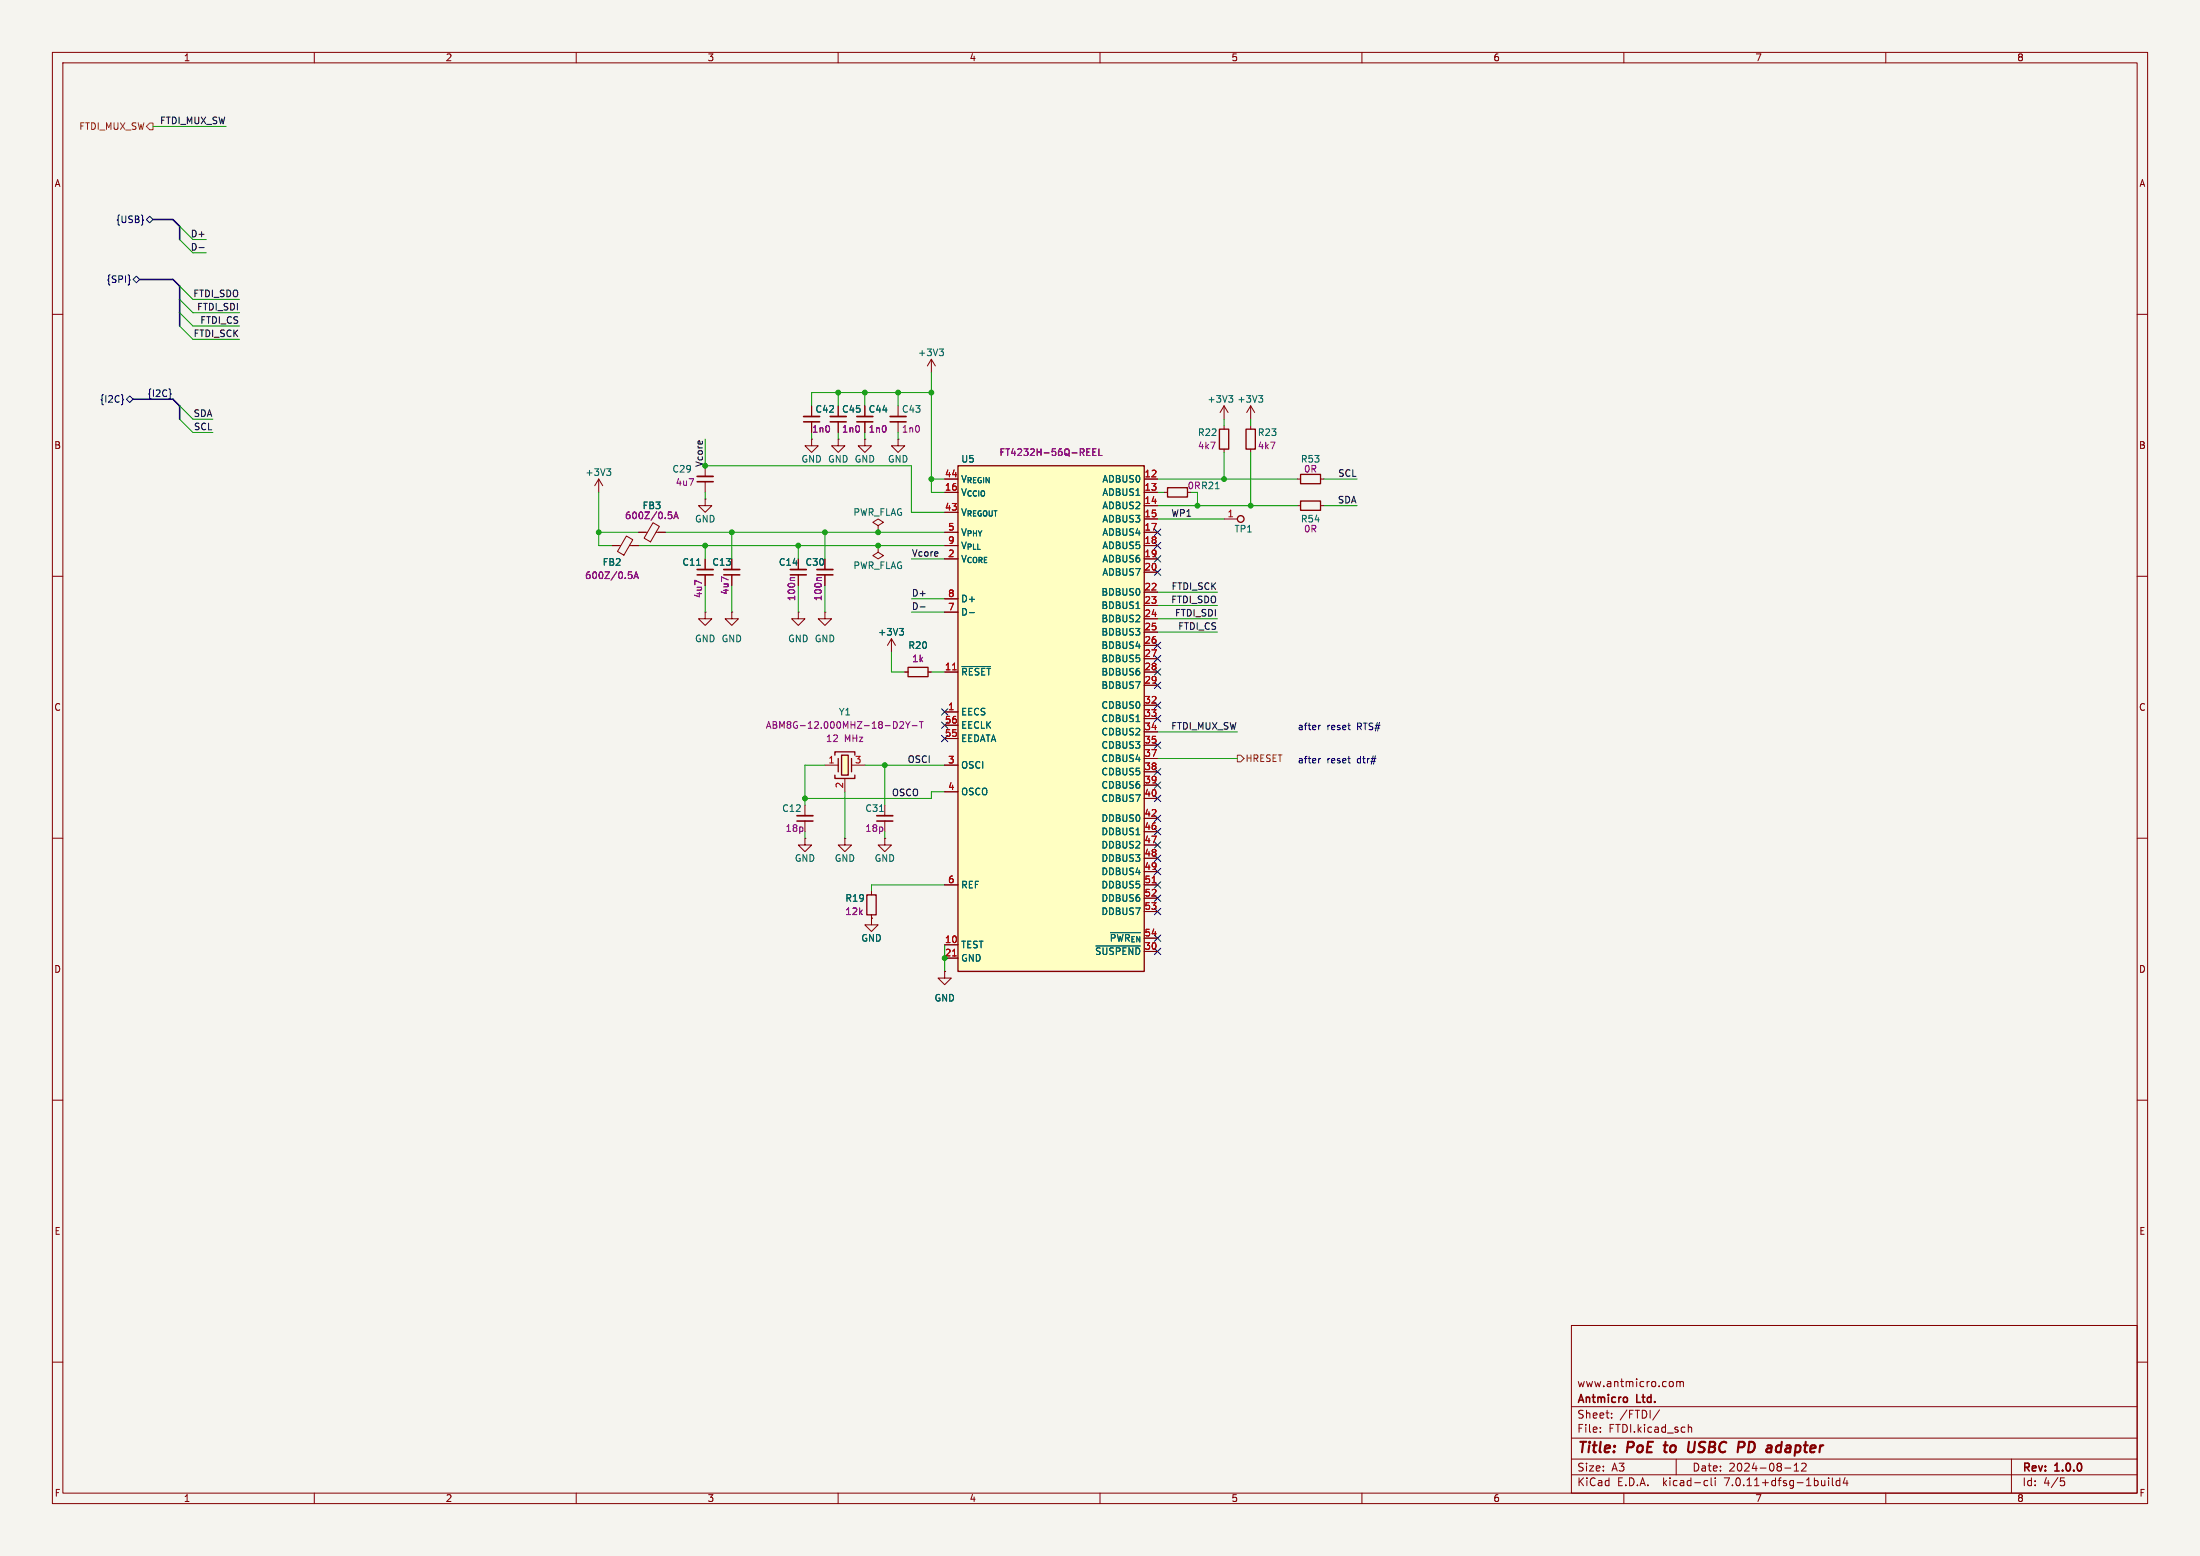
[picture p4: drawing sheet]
<svg xmlns="http://www.w3.org/2000/svg" width="420mm" height="297mm" viewBox="0 0 420 297" stroke-linecap="round" stroke-linejoin="round" font-family="sans-serif">
<path d="M0 0h420v297h-420z" fill="#f5f4ef" stroke="#f5f4ef" stroke-width=".19"/>
<g fill="none" stroke="#840000" stroke-width=".19">
<path d="M10 10h400v277h-400zM12 12h396v273h-396zM60 10v2M110 10v2M160 10v2M210 10v2M260 10v2M310 10v2M360 10v2M10 60h2M408 60h2M154.9 77.5v2"/>
<path d="M160 77.5v2M165.1 77.5v2M171.4 77.5v2M177.8 68.6v2.5M177.8 68.6l-.8 1.3M177.8 68.6l.8 1.3M233.7 77.5v2.5M233.7 77.5l-.8 1.2M233.7 77.5l.7 1.2M238.8 77.5v2.5M238.8 77.5l-.8 1.2M238.8 77.5l.7 1.2"/>
<path d="M114.3 91.4v2.6M114.3 91.4l-.8 1.3M114.3 91.4l.8 1.3M124.7 99.8l1.2 .7-1.7 2.9-1.2-.7zM134.6 95.3v1.2h1.3l-1.3 1.3-1.3-1.3h1.3M134.6 95.3h.1M134.6 88.9v2M134.6 91.9v2.1M154.9 83.8v1.3h1.3l-1.3 1.3-1.2-1.3h1.2M154.9 83.8h.1M154.9 80.5v2.1M160 83.8v1.3h1.3l-1.3 1.3-1.3-1.3h1.3"/>
<path d="M160 83.8h.1M160 80.5v2.1M165.1 83.8v1.3h1.3l-1.3 1.3-1.3-1.3h1.3M165.1 83.8h.1M165.1 80.5v2.1M171.4 83.8v1.3h1.3l-1.3 1.3-1.2-1.3h1.2M171.4 83.8h.1M171.4 80.5v2.1M180.3 91.4h2.6M180.3 94h2.6M180.3 97.8h2.6M218.4 91.4h2.6"/>
<path d="M218.4 94h2.6M218.4 96.5h2.6M218.4 99.1h2.6M222.2 94h.7M233.7 81.3v.6M233.7 85.7v.7M233.7 99.1h2.5M238.8 81.3v.6M238.8 85.7v.7M247.6 91.4h.7M247.6 96.5h.7M252.1 91.4h.6"/>
<path d="M252.1 96.5h.6M10 110h2M116.8 104.1h1.7M119.6 102.3l1.2 .7-1.7 3-1.2-.7zM120.2 104.1h1.7M121.9 101.6h1.7M125.2 101.6h1.8M134.6 116.8v1.3h1.3l-1.3 1.3-1.3-1.3h1.3M134.6 116.8h.1M134.6 106.7v2M134.6 109.7v2.1M139.7 116.8v1.3h1.3l-1.3 1.3-1.3-1.3h1.3"/>
<path d="M139.7 116.8h.1M139.7 106.7v2M139.7 109.7v2.1M152.4 116.8v1.3h1.3l-1.3 1.3-1.3-1.3h1.3M152.4 116.8h.1M152.4 106.7v2M152.4 109.7v2.1M157.5 116.8v1.3h1.2l-1.2 1.3-1.3-1.3h1.3M157.5 116.8h.1M157.5 106.7v2M157.5 109.7v2.1M167.6 100.3l1.1-.6-1.1-.6-1 .6 1 .6v1.3"/>
<path d="M167.6 101.6h.1M167.6 104.1v1.3l1.1 .6-1.1 .7-1-.7 1-.6M167.6 104.1h.1M180.3 101.6h2.6M180.3 104.1h2.6M180.3 106.7h2.6M180.3 116.8h2.6M180.3 114.3h2.6M218.4 101.6h2.6M218.4 104.1h2.6M218.4 106.7h2.6M218.4 109.2h2.6"/>
<path d="M218.4 113h2.6M218.4 115.6h2.6M218.4 118.1h2.6M408 110h2M170.2 121.9v2.6M170.2 121.9l-.8 1.3M170.2 121.9l.7 1.3M172.7 128.3h.7M177.2 128.3h.6M180.3 128.3h2.6M180.3 135.9h2.6M180.3 138.4h2.6"/>
<path d="M218.4 128.3h2.6M218.4 120.7h2.6M218.4 123.2h2.6M218.4 125.7h2.6M218.4 130.8h2.6M218.4 134.6h2.6M218.4 137.2h2.6M218.4 139.7h2.6M10 160h2M153.7 153.7v2M153.7 156.7v2.1M157.5 146.1h2.5"/>
<path d="M161.3 148.6v2.5M162.6 146.1h2.5M168.9 153.7v2M168.9 156.7v2.1M180.3 146.1h2.6M180.3 151.1h2.6M180.3 141h2.6M218.4 142.2h2.6M218.4 144.8h2.6M218.4 147.3h2.6M218.4 149.9h2.6M218.4 152.4h2.6"/>
<path d="M218.4 156.2h2.6M218.4 158.8h2.6M408 160h2M153.7 160v1.3h1.2l-1.2 1.3-1.3-1.3h1.3M153.7 160h.1M161.3 160v1.3h1.3l-1.3 1.3-1.3-1.3h1.3M161.3 160h.1M166.4 175.3v1.2h1.2l-1.2 1.3-1.3-1.3h1.3M166.4 175.3h.1M166.4 170.2v.6M166.4 174.6v.7M168.9 160v1.3h1.3l-1.3 1.3-1.3-1.3h1.3"/>
<path d="M168.9 160h.1M180.3 168.9h2.6M218.4 161.3h2.6M218.4 163.8h2.6M218.4 166.4h2.6M218.4 168.9h2.6M218.4 171.5h2.6M218.4 174h2.6M180.3 185.4v1.3h1.3l-1.3 1.3-1.2-1.3h1.2M180.3 185.4h.1M180.3 180.3h2.6M180.3 182.9h2.6"/>
<path d="M218.4 181.6h2.6M10 210h2M408 210h2M10 260h2M300 253h108v32h-108zM408 260h2M300 278.5h108M300 274.5h108M300 268.5h108M305.5 273.2v.2M305.5 272.5v.1M307.7 270.5v.2"/>
<path d="M307.7 269.8v.1M316.8 269.1l-1.3 1.9M319.2 263.7l.2 .3v.4l-.2 .3M320 278.5v3M320.1 263.8l.4-.1 .2 .2M320.1 263.7v1M320.7 263.9l.2-.2 .4 .1 .1 .9M320.7 263.9v.8M322.3 271.9v1.5M322.3 272.5l.2-.1 .4 .1v.9M342.5 279.7l.4-.4v1.5M344.7 279.4v.5l-.8 .9h.9"/>
<path d="M384 278.5v6.5M60 285v2M110 285v2M160 285v2M210 285v2M260 285v2M300 281.5h108M310 285v2M325.6 282.6l.4 .1M326 283.5l-.4 .1M326.7 282.1v1.3l.2 .2M327.4 282.1v.1"/>
<path d="M327.4 282.6v1M340.7 280.2h1.2M342.5 280.8h.9M349.1 282.1v.1M349.1 282.6v1M349.8 282.1v1.3l.2 .2M351.2 282.7l-.4-.1-.3 .3 .2 .6h.5M351.2 282.1v1.5M352.2 282l-.3 1.1h.9M352.6 282.6v1M360 285v2M393.4 282.1h.7"/>
<path d="M393.5 282.7h.4l.3 .2-.2 .6-.5 .1"/>
</g>
<path d="M317.6 275.9h.8M318 275.2l-.2 1.7 .2 .3M322.4 275.2l-.2 1.6 .2 .3a.66 .66 0 0 0 .9-.1M332.9 275.3a.53 .53 0 0 1 0 .8M339.2 277.1l.5 .1M339.9 275.9a.67 .67 0 0 0-.8 .4" fill="none" stroke="#840000" stroke-width=".4"/>
<path d="M133.1 91.9h3M153.4 80.5h3.1M158.5 80.5h3M163.6 80.5h3M169.9 80.5h3.1M133.1 109.7h3M138.2 109.7h3M150.9 109.7h3M156 109.7h3M152.1 156.7h3.1M167.4 156.7h3" fill="none" stroke="#840000" stroke-width=".3"/>
<path d="M153.4 79.5h3.1M158.5 79.5h3M163.6 79.5h3M169.9 79.5h3.1M133.1 90.9h3M133.1 108.7h3M138.2 108.7h3M150.9 108.7h3M156 108.7h3M152.1 155.7h3.1M167.4 155.7h3" fill="none" stroke="#840000" stroke-width=".33"/>
<g fill="none" stroke="#840084" stroke-width=".19">
<path d="M127.6 97.7h.6M127.7 98.2h.3l.3 .3-.2 .4-.4 .1M128.6 99l.5-1.3 .4 1.3M128.8 98.6h.6M207.5 86.3h.4M207.5 86.9h.6M207.5 85.7h.6M208.6 86.3h.5M209.2 85.7h-.6v1.2h.6M209.8 85.7v1.2h.6M120 109.2h.6M120.1 109.6h.3l.2 .3-.1 .5h-.4"/>
<path d="M121 110.4l.4-1.2 .5 1.2M121.1 110.1h.6M151.7 110.3h-.7l-.1 .1M156.8 110.3h-.7l-.2 .1M170.9 137.7a.68 .68 0 0 1 .4 .7 .68 .68 0 0 1-.4 .6M171.8 137.9l.5-.2 .2 .4-.8 .9h.8M172.9 137.7l.4 .7M173.3 138.4v.6M173.7 137.7l-.4 .7M174.1 138.5h1M175.5 137.7h.8M175.9 137.7v1.3"/>
</g>
<path d="M160 144.8v2.5M162.6 144.8v2.5" fill="none" stroke="#ffffc2" stroke-width=".19"/>
<g fill="#ffffc2" stroke="#ffffc2" stroke-width=".19">
<path d="M160.7 144.1h1.2v3.9h-1.2z"/>
<path d="M182.9 88.9h35.5v96.5h-35.5z"/>
</g>
<g fill="none" stroke="#840000" stroke-width=".25">
<path d="M182.9 88.9h35.5v96.5h-35.5zM222.9 93.1h3.8v1.8h-3.8zM232.8 81.9h1.8v3.8h-1.8zM237.9 81.9h1.7v3.8h-1.7zM248.3 95.6h3.8v1.8h-3.8zM248.3 90.6h3.8v1.7h-3.8zM173.4 127.4h3.8v1.8h-3.8zM159.4 148v.6h3.8v-.6M159.4 144.1v-.6h3.8v.6M160 144.8v2.5M160.7 144.1h1.2v3.9h-1.2zM162.6 144.8v2.5"/>
<path d="M165.5 170.8h1.8v3.8h-1.8z"/>
<circle cx="236.9" cy="99.1" r=".63"/>
</g>
<g fill="none" stroke="#006464" stroke-width=".19">
<path d="M179.3 66.6h.8l-.4 .5M179.9 67.1l.2 .2v.3l-.2 .3M234.6 75.5h.7l-.4 .5M235.1 76l.2 .2v.3l-.2 .3M240.3 75.5h.8l-.5 .5M240.8 76l.3 .2v.3l-.3 .3M115.8 89.5h.8l-.4 .5M116.4 90l.2 .2v.3l-.2 .2M232 93.3h.7M133 107.9h.7M171.7 120h.8l-.4 .4M185.1 116.9h.9"/>
<path d="M216.9 116.1h.7M172.2 120.4l.3 .3v.3l-.3 .2M183.6 127.2h5.5M167.9 154.9h.7M212 178h5.7M209.2 180.6h8.5"/>
</g>
<path d="M181.9 127.9h.7M220 168.5h.7M181.9 182.5h.7" fill="none" stroke="#a90000" stroke-width=".19"/>
<g fill="none" stroke="#000084" stroke-width=".19">
<path d="M24.7 53.4h.2l-.2 .1M25.4 53.3l.6-.6 .7 .6-.7 .7zM27.3 41.9l.1 .1-.1 .1M27.9 41.9l.7-.6 .6 .6-.6 .6zM23.4 76.1l.2 .2-.2 .2M24.1 76.2l.7-.6 .6 .6-.6 .6zM32.5 75l.2 .2-.2 .2M220.4 101l1.2 1.2M220.4 103.5l1.2 1.2M220.4 108.6l1.2 1.2M220.4 106.1l1.2 1.2M221.6 101l-1.2 1.2"/>
<path d="M221.6 103.5l-1.2 1.2M221.6 108.6l-1.2 1.2M221.6 106.1l-1.2 1.2M179.7 137.8l1.2 1.2M179.7 135.3l1.2 1.2M180.9 137.8l-1.2 1.2M180.9 135.3l-1.2 1.2M220.4 136.6l1.2 1.2M220.4 127.7l1.2 1.2M220.4 134l1.2 1.2M220.4 122.6l1.2 1.2M220.4 125.1l1.2 1.2"/>
<path d="M220.4 130.2l1.2 1.2M221.6 136.6l-1.2 1.2M221.6 127.7l-1.2 1.2M221.6 134l-1.2 1.2M221.6 122.6l-1.2 1.2M221.6 125.1l-1.2 1.2M221.6 130.2l-1.2 1.2M179.7 140.4l1.2 1.2M180.9 140.4l-1.2 1.2M220.4 149.3l1.2 1.2M220.4 158.1l1.2 1.3M220.4 155.6l1.2 1.2"/>
<path d="M220.4 151.8l1.2 1.2M220.4 141.6l1.2 1.2M220.4 146.7l1.2 1.2M221.6 149.3l-1.2 1.2M221.6 158.1l-1.2 1.3M221.6 155.6l-1.2 1.2M221.6 151.8l-1.2 1.2M221.6 141.6l-1.2 1.2M221.6 146.7l-1.2 1.2M220.4 170.8l1.2 1.3M220.4 160.7l1.2 1.2M220.4 173.4l1.2 1.2"/>
<path d="M220.4 165.8l1.2 1.2M220.4 168.3l1.2 1.2M220.4 163.2l1.2 1.2M221.6 170.8l-1.2 1.3M221.6 160.7l-1.2 1.2M221.6 173.4l-1.2 1.2M221.6 165.8l-1.2 1.2M221.6 168.3l-1.2 1.2M221.6 163.2l-1.2 1.2M220.4 181l1.2 1.2M221.6 181l-1.2 1.2"/>
</g>
<path d="M27.9 24.1l.7-.6h.6v1.3h-.6zM236.2 144.1h.7l.6 .7-.6 .6h-.7z" fill="none" stroke="#725600" stroke-width=".19"/>
<path d="M38 47.3h1M175.7 115.8h.9" fill="none" stroke="#0f0f0f" stroke-width=".19"/>
<path d="M252.1 138.4l-.3 .2M252.1 144.8l-.3 .1" fill="none" stroke="#0000c2" stroke-width=".19"/>
<path d="M26.7 53.3h6.3l1.3 1.3v7.6M29.2 41.9h3.8l1.3 1.3v2.5M25.4 76.2h7.6l1.3 1.3v2.5" fill="none" stroke="#000084" stroke-width=".3"/>
<g fill="none" stroke="#009600" stroke-width=".19">
<path d="M29.2 24.1h14M34.3 45.7l2.5 2.6h2.6M34.3 57.2l2.5 2.5h8.9M34.3 59.7l2.5 2.5h8.9M34.3 54.6l2.5 2.6h8.9M34.3 43.2l2.5 2.5h2.6M34.3 62.2l2.5 2.6h8.9M34.3 77.5l2.5 2.5h3.8M160 74.9v2.6M165.1 74.9v2.6M171.4 74.9v2.6M177.8 74.9h-22.9v2.6"/>
<path d="M177.8 71.1v22.9h2.5M34.3 80l2.5 2.6h3.8M114.3 94v10.1h2.5M134.6 83.8v5.1h39.4v8.9h6.3M134.6 94v1.3M154.9 82.6v1.2M160 82.6v1.2M165.1 82.6v1.2M171.4 82.6v1.2M177.8 91.4h2.5M221 96.5h26.6M221 91.4h26.6"/>
<path d="M221 99.1h12.7M221 94h1.2M228.6 94v2.5M233.7 80v1.3M233.7 86.4v5M238.8 80v1.3M238.8 86.4v10.1M252.7 96.5h6.4M252.7 91.4h6.4M114.3 101.6h7.6M121.9 104.1h58.4M127 101.6h53.3"/>
<path d="M134.6 104.1v2.6M134.6 111.8v5M139.7 101.6v5.1M139.7 111.8v5M152.4 104.1v2.6M152.4 111.8v5M157.5 101.6v5.1M157.5 111.8v5M174 114.3h6.3M174 116.8h6.3M174 106.7h6.3M221 113h11.4"/>
<path d="M221 115.6h11.4M221 118.1h11.4M170.2 124.5v3.8h2.5M177.8 128.3h2.5M221 139.7h15.2M221 120.7h11.4M153.7 158.8v1.2M157.5 146.1h-3.8v7.6M161.3 151.1v8.9M165.1 146.1h15.2M168.9 146.1v7.6M168.9 158.8v1.2"/>
<path d="M180.3 151.1h-2.5v1.3h-24.1M221 144.8h15.2M180.3 168.9h-13.9v1.3M180.3 180.3v5.1"/>
</g>
<g fill="#009600" stroke="#009600" stroke-width=".19">
<circle cx="180.3" cy="182.9" r=".46"/>
<circle cx="171.4" cy="74.9" r=".46"/>
<circle cx="177.8" cy="91.4" r=".46"/>
<circle cx="233.7" cy="91.4" r=".46"/>
<circle cx="177.8" cy="74.9" r=".46"/>
<circle cx="238.8" cy="96.5" r=".46"/>
<circle cx="168.9" cy="146.1" r=".46"/>
<circle cx="167.6" cy="101.6" r=".46"/>
<circle cx="167.6" cy="104.1" r=".46"/>
<circle cx="153.7" cy="152.4" r=".46"/>
<circle cx="114.3" cy="101.6" r=".46"/>
<circle cx="139.7" cy="101.6" r=".46"/>
<circle cx="152.4" cy="104.1" r=".46"/>
<circle cx="134.6" cy="104.1" r=".46"/>
<circle cx="134.6" cy="88.9" r=".46"/>
<circle cx="228.6" cy="96.5" r=".46"/>
<circle cx="160" cy="74.9" r=".46"/>
<circle cx="165.1" cy="74.9" r=".46"/>
<circle cx="157.5" cy="101.6" r=".46"/>
</g>
<g font-size="2.8" fill="#840000">
<text x="301" y="277.9">Title:</text>
<text x="310.6" y="277.9">PoE</text>
<text x="318.6" y="277.9">to</text>
<text x="323.9" y="277.9">USBC</text>
<text x="334.2" y="277.9">PD</text>
<text x="340.5" y="277.9">adapter</text>
</g>
<g font-size="2.1" fill="#840000">
<text x="301" y="268.2">Antmicro</text>
<text x="301" y="265">www.antmicro.com</text>
<text x="312.5" y="268.2">Ltd.</text>
<text x="301" y="273.7">File:</text>
<text x="301" y="271">Sheet:</text>
<text x="307.1" y="273.7">FTDI.kicad_sch</text>
<text x="309.2" y="271">/FTDI/</text>
<text x="301" y="281.1">Size:</text>
<text x="307.6" y="281.1">A3</text>
<text x="323" y="281.1">Date:</text>
<text x="330" y="281.1">2024-08-12</text>
<text x="386" y="281.3">Rev:</text>
<text x="392.4" y="281.3">1.0.0</text>
<text x="301" y="283.9">KiCad</text>
<text x="308.7" y="283.9">E.D.A.</text>
<text x="317.6" y="283.9">kicad-cli</text>
<text x="329.5" y="283.9">7.0.11+dfsg-1build4</text>
<text x="386" y="283.9">Id:</text>
<text x="390.1" y="283.9">4/5</text>
</g>
<g font-size="1.8" fill="#840000">
<text x="35" y="11.9">1</text>
<text x="85" y="11.9">2</text>
<text x="135" y="11.9">3</text>
<text x="185" y="11.9">4</text>
<text x="235" y="11.9">5</text>
<text x="285" y="11.9">6</text>
<text x="335" y="11.9">7</text>
<text x="385" y="11.9">8</text>
<text x="10.3" y="35.9">A</text>
<text x="408.3" y="35.9">A</text>
<text x="10.3" y="85.9">B</text>
<text x="408.2" y="85.9">B</text>
<text x="10.3" y="135.9">C</text>
<text x="408.2" y="135.9">C</text>
<text x="10.3" y="185.9">D</text>
<text x="408.2" y="185.9">D</text>
<text x="10.3" y="235.9">E</text>
<text x="408.3" y="235.9">E</text>
<text x="10.3" y="285.9">F</text>
<text x="35" y="286.9">1</text>
<text x="85" y="286.9">2</text>
<text x="135" y="286.9">3</text>
<text x="185" y="286.9">4</text>
<text x="235" y="286.9">5</text>
<text x="285" y="286.9">6</text>
<text x="335" y="286.9">7</text>
<text x="385" y="286.9">8</text>
<text x="408.3" y="285.9">F</text>
</g>
<g font-size="1.8" fill="#0f0f0f">
<text x="30.5" y="23.8">FTDI_MUX_SW</text>
<text x="36.3" y="45.4">D+</text>
<text x="36.3" y="47.9">D-</text>
<text x="36.8" y="56.8">FTDI_SDO</text>
<text x="37.5" y="59.3">FTDI_SDI</text>
<text x="36.9" y="64.4">FTDI_SCK</text>
<text x="38.1" y="61.9">FTDI_CS</text>
<text x="36.9" y="79.7">SDA</text>
<text x="36.9" y="82.2">SCL</text>
<text x="134.3" y="89.2" transform="rotate(-90 134.3 89.2)">Vcore</text>
<text x="255.4" y="91.1">SCL</text>
<text x="223.5" y="98.7">WP1</text>
<text x="255.3" y="96.2">SDA</text>
<text x="174" y="106.3">Vcore</text>
<text x="174" y="114">D+</text>
<text x="223.6" y="112.7">FTDI_SCK</text>
<text x="174" y="116.5">D-</text>
<text x="223.5" y="115.2">FTDI_SDO</text>
<text x="224.2" y="117.8">FTDI_SDI</text>
<text x="224.8" y="120.3">FTDI_CS</text>
<text x="223.5" y="139.4">FTDI_MUX_SW</text>
<text x="173.2" y="145.7">OSCI</text>
<text x="170.2" y="152.1">OSCO</text>
</g>
<g font-size="1.8" fill="#725600">
<text x="15" y="25">FTDI_MUX_SW</text>
<text x="237.7" y="145.6">HRESET</text>
</g>
<g font-size="1.8" fill="#000084">
<text x="22" y="42.8">{USB}</text>
<text x="20.2" y="54.2">{SPI}</text>
<text x="19" y="77.1">{I2C}</text>
<text x="28" y="75.9">{I2C}</text>
</g>
<g font-size="1.8" fill="#006464">
<text x="175.2" y="68.2">+3V3</text>
<text x="230.4" y="77.1">+3V3</text>
<text x="236.1" y="77.1">+3V3</text>
<text x="155.6" y="79">C42</text>
<text x="160.7" y="79">C45</text>
<text x="165.7" y="79">C44</text>
<text x="172.1" y="79">C43</text>
<text x="228.6" y="83.4">R22</text>
<text x="240" y="83.4">R23</text>
<text x="152.9" y="88.5">GND GND GND</text>
<text x="169.4" y="88.5">GND</text>
<text x="183.4" y="88.5">U5</text>
<text x="248.2" y="88.5">R53</text>
<text x="111.7" y="91">+3V3</text>
<text x="128.3" y="90.4">C29</text>
<text x="183.4" y="94.8">V_{CCIO}</text>
<text x="183.4" y="92.3">V_{REGIN}</text>
<text x="210.4" y="92.3">ADBUS0</text>
<text x="210.4" y="94.8">ADBUS1</text>
<text x="132.6" y="99.9">GND</text>
<text x="162.8" y="98.7">PWR_FLAG</text>
<text x="183.4" y="98.7">V_{REGOUT}</text>
<text x="210.4" y="97.4">ADBUS2</text>
<text x="210.4" y="99.9">ADBUS3</text>
<text x="235.6" y="101.8">TP1</text>
<text x="248.2" y="99.9">R54</text>
<text x="183.4" y="107.5">V_{CORE}</text>
<text x="183.4" y="102.5">V_{PHY}</text>
<text x="183.4" y="105">V_{PLL}</text>
<text x="210.4" y="102.5">ADBUS4</text>
<text x="210.4" y="105">ADBUS5</text>
<text x="210.4" y="107.5">ADBUS6</text>
<text x="115" y="108.2">FB2</text>
<text x="130.2" y="108.2">C11</text>
<text x="135.9" y="108.2">C13</text>
<text x="148.6" y="108.2">C14</text>
<text x="153.7" y="108.2">C30</text>
<text x="162.8" y="108.8">PWR_FLAG</text>
<text x="210.2" y="113.9">BDBUS0</text>
<text x="210.4" y="110.1">ADBUS7</text>
<text x="183.4" y="117.7">D-</text>
<text x="183.4" y="115.2">D+</text>
<text x="210.2" y="116.4">BDBUS1</text>
<text x="210.2" y="119">BDBUS2</text>
<text x="132.6" y="122.8">GND GND</text>
<text x="150.4" y="122.8">GND GND</text>
<text x="167.5" y="121.5">+3V3</text>
<text x="173.3" y="124.1">R20</text>
<text x="210.2" y="121.5">BDBUS3</text>
<text x="210.2" y="124.1">BDBUS4</text>
<text x="183.4" y="129.1">~{RESET}</text>
<text x="210.2" y="126.6">BDBUS5</text>
<text x="210.2" y="129.1">BDBUS6</text>
<text x="210.2" y="131.7">BDBUS7</text>
<text x="160" y="136.8">Y1</text>
<text x="183.4" y="136.8">EECS</text>
<text x="210.2" y="135.5">CDBUS0</text>
<text x="183.4" y="141.8">EEDATA</text>
<text x="183.4" y="139.3">EECLK</text>
<text x="210.2" y="138">CDBUS1</text>
<text x="210.2" y="140.6">CDBUS2</text>
<text x="210.2" y="143.1">CDBUS3</text>
<text x="183.4" y="146.9">OSCI</text>
<text x="210.2" y="145.6">CDBUS4</text>
<text x="210.2" y="148.2">CDBUS5</text>
<text x="149.2" y="155.2">C12</text>
<text x="165.1" y="155.2">C31</text>
<text x="183.4" y="152">OSCO</text>
<text x="210.2" y="150.7">CDBUS6</text>
<text x="210.2" y="153.3">CDBUS7</text>
<text x="210.2" y="157.1">DDBUS0</text>
<text x="210.2" y="159.6">DDBUS1</text>
<text x="151.6" y="164.7">GND</text>
<text x="159.3" y="164.7">GND</text>
<text x="166.9" y="164.7">GND</text>
<text x="210.2" y="162.2">DDBUS2</text>
<text x="210.2" y="164.7">DDBUS3</text>
<text x="210.2" y="167.2">DDBUS4</text>
<text x="161.3" y="172.3">R19</text>
<text x="183.4" y="169.8">REF</text>
<text x="210.2" y="169.8">DDBUS5</text>
<text x="210.2" y="172.3">DDBUS6</text>
<text x="164.3" y="179.9">GND</text>
<text x="210.2" y="174.9">DDBUS7</text>
<text x="211.7" y="179.9">~{PWR_{EN}}</text>
<text x="183.4" y="181.2">TEST</text>
<text x="183.4" y="183.7">GND</text>
<text x="209" y="182.5">~{SUSPEND}</text>
<text x="178.3" y="191.4">GND</text>
</g>
<g font-size="1.8" fill="#840084">
<text x="154.9" y="82.8">1n0</text>
<text x="160.7" y="82.8">1n0</text>
<text x="165.7" y="82.8">1n0</text>
<text x="172.1" y="82.8">1n0</text>
<text x="190.7" y="87.2">FT4232H-56Q-REEL</text>
<text x="228.6" y="86">4k7</text>
<text x="240" y="86">4k7</text>
<text x="128.9" y="92.9">4u7</text>
<text x="248.9" y="90.4">0R</text>
<text x="119.2" y="99.3">600Z/0.5A</text>
<text x="122.6" y="97.4">FB3</text>
<text x="248.9" y="101.8">0R</text>
<text x="111.6" y="110.7">600Z/0.5A</text>
<text x="139.3" y="113.6" transform="rotate(-90 139.3 113.6)">4u7</text>
<text x="134.2" y="114.3" transform="rotate(-90 134.2 114.3)">4u7</text>
<text x="152" y="114.8" transform="rotate(-90 152 114.8)">100n</text>
<text x="157.1" y="114.8" transform="rotate(-90 157.1 114.8)">100n</text>
<text x="174" y="126.6">1k</text>
<text x="146.1" y="139.3">ABM8G-12.000MHZ-18-D2Y-T</text>
<text x="157.6" y="141.8">12</text>
<text x="161.2" y="141.8">MHz</text>
<text x="149.9" y="159">18p</text>
<text x="165.1" y="159">18p</text>
<text x="161.3" y="174.9">12k</text>
</g>
<g font-size="1.8" fill="#a90000">
<text x="180.3" y="93.7">16</text>
<text x="180.3" y="91.2">44</text>
<text x="218.4" y="91.2">12</text>
<text x="218.4" y="93.7">13</text>
<text x="180.3" y="97.5">43</text>
<text x="180.9" y="101.3">5</text>
<text x="218.4" y="96.3">14</text>
<text x="218.4" y="98.8">15</text>
<text x="218.4" y="101.3">17</text>
<text x="234.2" y="98.8">1</text>
<text x="180.9" y="106.4">2</text>
<text x="180.9" y="103.9">9</text>
<text x="218.4" y="103.9">18</text>
<text x="218.4" y="106.4">19</text>
<text x="218.4" y="109">20</text>
<text x="218.4" y="112.8">22</text>
<text x="180.9" y="116.6">7</text>
<text x="180.9" y="114">8</text>
<text x="218.4" y="115.3">23</text>
<text x="218.4" y="117.9">24</text>
<text x="218.4" y="120.4">25</text>
<text x="218.4" y="122.9">26</text>
<text x="218.4" y="125.5">27</text>
<text x="180.3" y="128">11</text>
<text x="218.4" y="128">28</text>
<text x="218.4" y="130.6">29</text>
<text x="180.9" y="135.6">1</text>
<text x="218.4" y="134.4">32</text>
<text x="218.4" y="136.9">33</text>
<text x="180.3" y="140.7">55</text>
<text x="180.3" y="138.2">56</text>
<text x="218.4" y="139.4">34</text>
<text x="218.4" y="142">35</text>
<text x="158" y="145.8">1</text>
<text x="163.1" y="145.8">3</text>
<text x="180.9" y="145.8">3</text>
<text x="218.4" y="144.5">37</text>
<text x="218.4" y="147.1">38</text>
<text x="218.4" y="149.6">39</text>
<text x="161" y="150.6" transform="rotate(-90 161 150.6)">2</text>
<text x="180.9" y="150.9">4</text>
<text x="218.4" y="152.1">40</text>
<text x="218.4" y="156">42</text>
<text x="218.4" y="158.5">46</text>
<text x="218.4" y="161">47</text>
<text x="218.4" y="163.6">48</text>
<text x="218.4" y="166.1">49</text>
<text x="180.9" y="168.7">6</text>
<text x="218.4" y="168.7">51</text>
<text x="218.4" y="171.2">52</text>
<text x="218.4" y="173.7">53</text>
<text x="218.4" y="178.8">54</text>
<text x="180.3" y="180.1">10</text>
<text x="180.3" y="182.6">21</text>
<text x="218.4" y="181.4">30</text>
</g>
<text font-size="1.8" fill="#009600" x="226.6" y="93.6">0R R21</text>
<g font-size="1.8" fill="#0000c2">
<text x="247.6" y="139.5">after</text>
<text x="253.3" y="139.5">reset</text>
<text x="259.2" y="139.5">RTS#</text>
<text x="247.6" y="145.8">after</text>
<text x="253.3" y="145.8">reset</text>
<text x="259.2" y="145.8">dtr#</text>
</g>
</svg>
